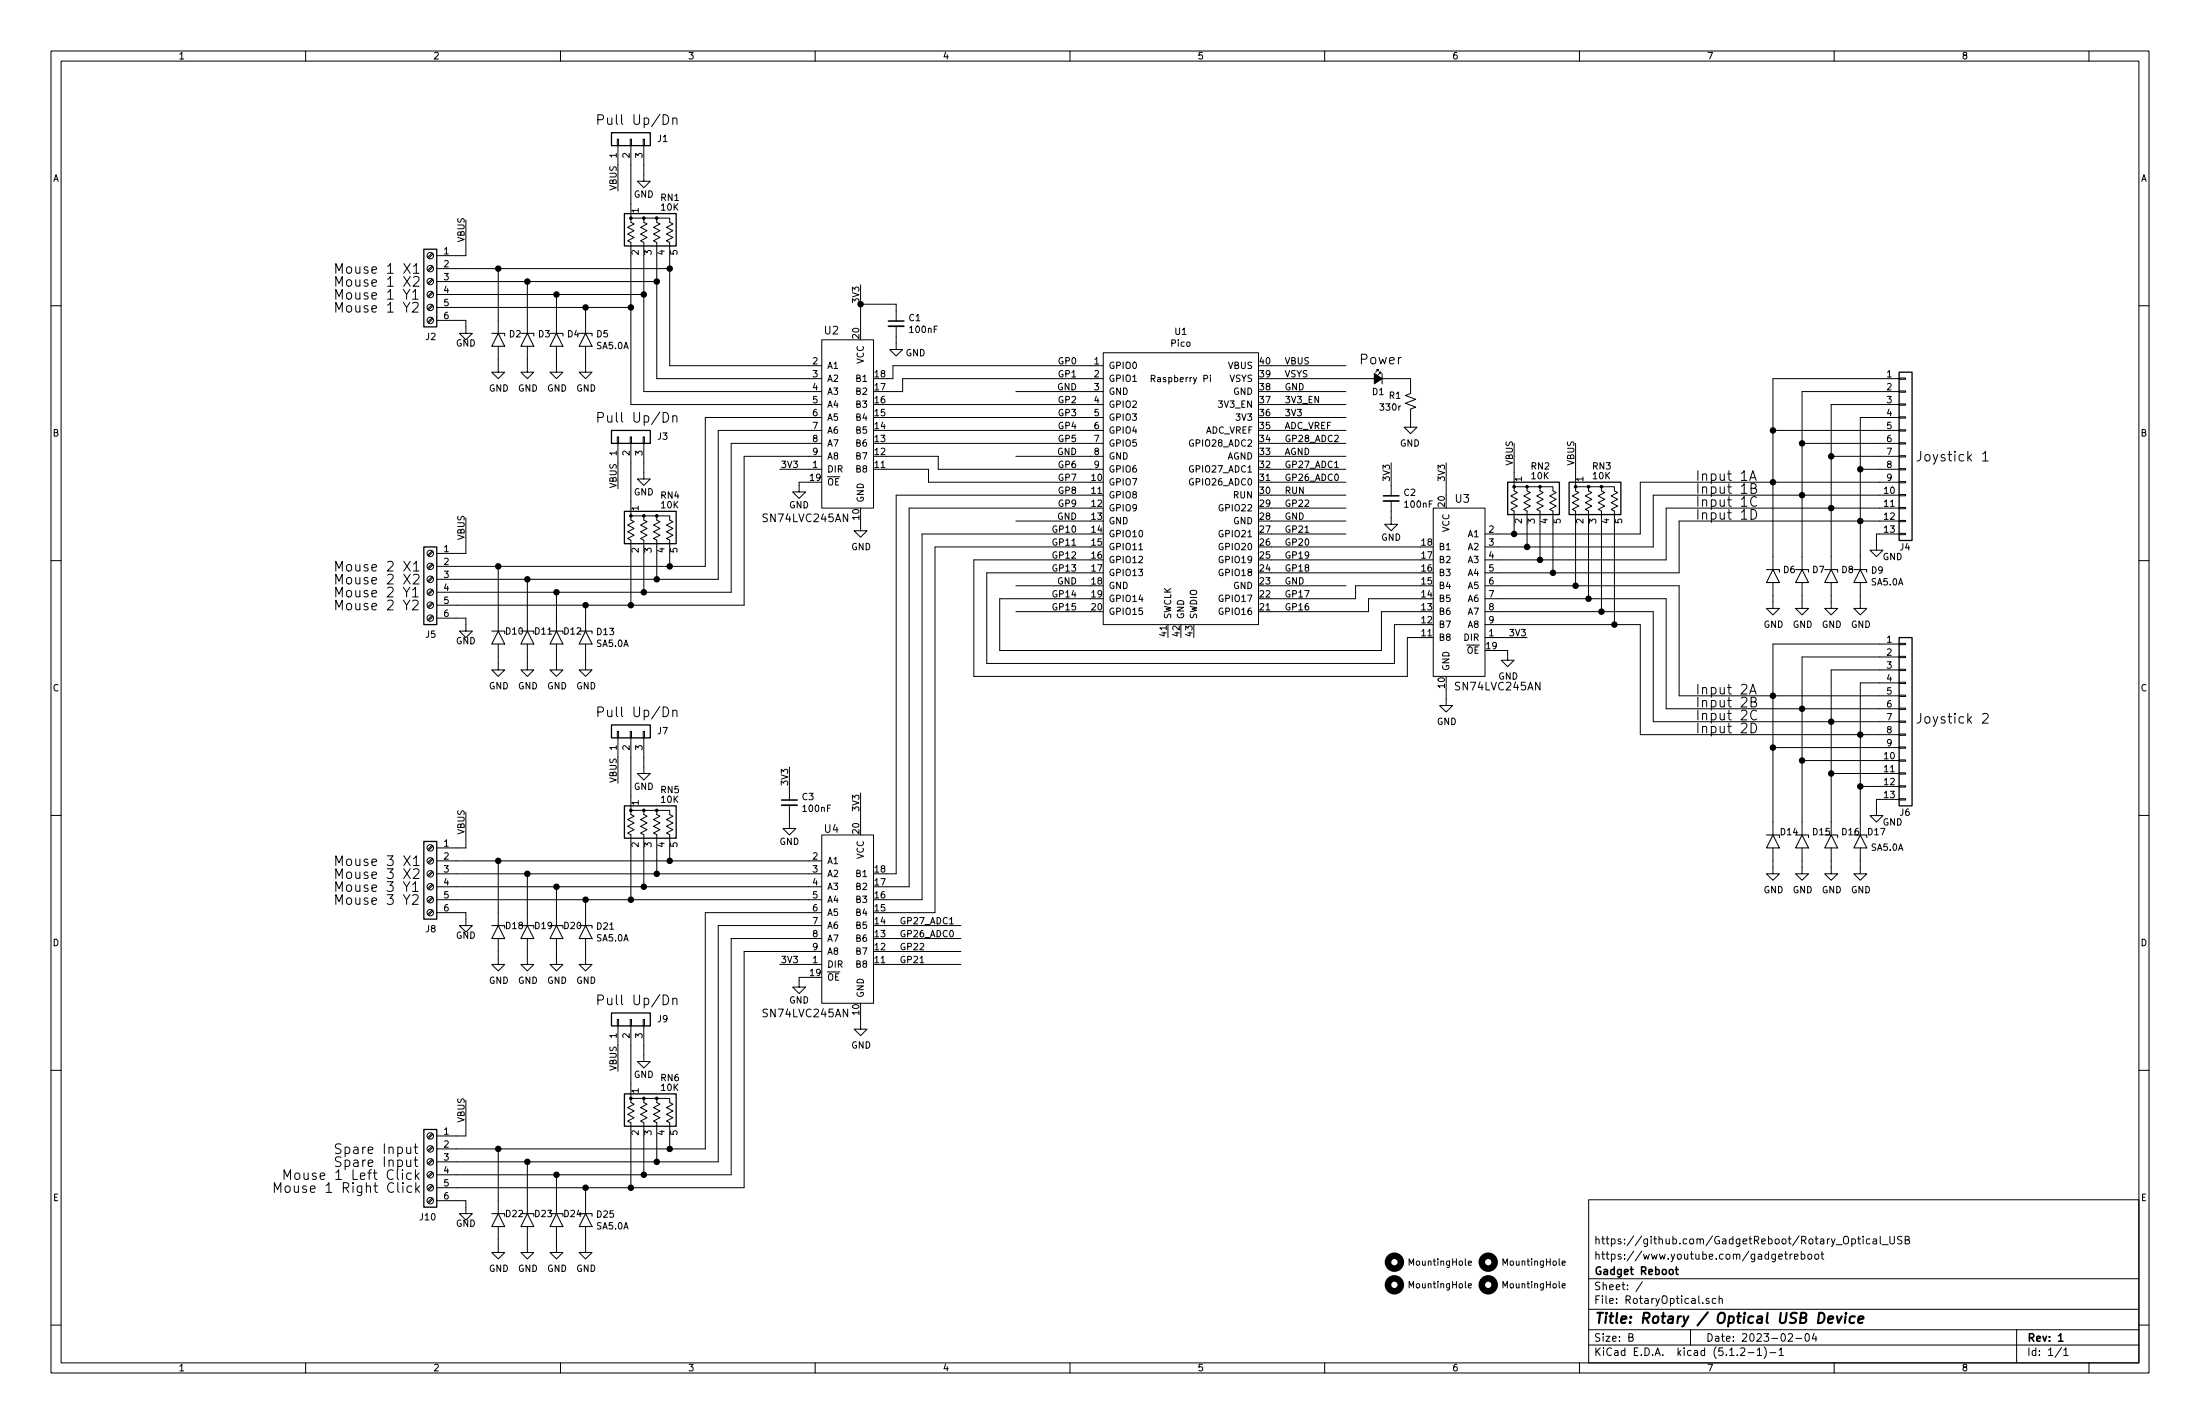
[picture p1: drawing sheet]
<svg xmlns="http://www.w3.org/2000/svg" width="432mm" height="279mm" viewBox="0 0 432 279" stroke-linecap="round" stroke-linejoin="round" font-family="sans-serif">
<g fill="none" stroke="#000" stroke-width=".2">
<path d="M10 10h411.8v259.4h-411.8zM12 12h407.8v255.4h-407.8zM60 10v2M110 10v2M160 10v2M210 10v2M260 10v2M310 10v2M360 10v2M410 10v2M121.2 27.3h.2v1.3h-.2zM121.3 28.6v8.9"/>
<path d="M123.7 27.3h.3v1.3h-.3zM123.8 28.6v13.9M126.2 27.3h.3v1.3h-.3zM126.4 28.6v7h1.2l-1.2 1.2-1.3-1.2h1.3M130.1 22.5a.96 .96 0 0 1 1.2 1 .96 .96 0 0 1-1.2 .9zM132.1 23.3a.47 .47 0 0 1 .8 .1v1M132.1 23.1v1.3M10 60h2M79.2 56.8l.6 1 .6-1M79.2 59.3l.6 1 .6-1M79.2 54.3l1.3 1.9M79.2 51.7l1.3 1.9"/>
<path d="M80.5 54.3l-1.3 1.9M80.5 51.7l-1.3 1.9M81 57.3l.5-.5v1.9M81 59.5l.3-.2h.4l.3 .2 .1 .4-.1 .2-1.1 1.1h1.2M81 58.7h1.1M81.2 54.4l.2-.1h.5l.3 .1v.4v.3l-1.1 1.1h1.1M81.2 52.2l.5-.5v1.9M81.2 53.6h1M84.8 59.8l-.9 .9M84.8 57.3l-.9 .8M84.8 54.7l-.9 .9M84.8 52.2l-.9 .8"/>
<path d="M84.8 49.7l-.9 .8M85 60l-.9 .8M85 57.5l-.9 .8M85 54.9l-.9 .9M85 52.4l-.9 .8M85 49.8l-.9 .9M85.7 52.7h45.7M85.7 55.2h43.2M85.7 57.8h40.7M91.4 43.2v7h-5.7M97.8 52.7v12.7M103.5 55.2v10.2"/>
<path d="M109.2 57.8v7.6M123.8 48.9v-1.3l-.6-.4 1.3-.6-1.3-.7 1.3-.6-1.3-.7 1.3-.7-.7-.3v-.8h2.6v.8l.6 .3-1.3 .7 1.3 .7-1.3 .6 1.3 .7-1.3 .6 .7 .4v1.3M123.8 50.2v29.2h37.5M126.4 50.2v26.6h34.9M126.4 42.8h2.5M128.9 48.9v-1.3l-.6-.4 1.2-.6-1.2-.7 1.2-.6-1.2-.7 1.2-.7-.6-.3v-.8h2.5v.8l.7 .3-1.3 .7 1.3 .7-1.3 .6 1.3 .7-1.3 .6 .6 .4v1.3M128.9 50.2v24.1h32.4M131.4 50.2v21.6h29.9M168.9 59.7h7v3.3M168.9 55.9v8.2M419.8 60h2M84.8 62.4l-.9 .8"/>
<path d="M85 62.5l-.9 .9M85.7 62.9h5.7v2.5h1.3l-1.3 1.3-1.2-1.3h1.2M85.7 60.3h38.1M96.5 65.4h2.6v.5M97.8 65.4l1.3 2.5h-2.6zM97.8 67.9v5.1h1.3l-1.3 1.3-1.3-1.3h1.3M102.2 65.4h2.6v.5M103.5 65.4l1.3 2.5h-2.6zM103.5 67.9v5.1h1.3l-1.3 1.3-1.3-1.3h1.3M107.9 65.4h2.6v.5M109.2 65.4l1.3 2.5h-2.6zM109.2 67.9v5.1h1.3l-1.3 1.3-1.3-1.3h1.3"/>
<path d="M113.7 65.4h2.5v.5M114.9 65.4l1.3 2.5h-2.5zM114.9 67.9v5.1h1.3l-1.3 1.3-1.2-1.3h1.2M114.9 60.3v5.1M161.3 66.7h10.1v33h-10.1zM174 79.4h42.5M175.9 64v4.6h1.3l-1.3 1.3-1.3-1.3h1.3M199.4 76.8h17.1M216.5 69.2h30.5v53.4h-30.5zM216.5 71.8h-41.2v2.5h-1.3M216.5 74.3h-39.3v2.5h-3.2M237.6 73.6v.2"/>
<path d="M237.6 74.1v.8M249.6 74.3h27.3v2.9l-1.1 .4 2.1 .8-2.1 .7 2.1 .8-1 .4v3.5h-1.3l1.3 1.3 1.2-1.3h-1.2M249.6 71.8h14.6M249.6 76.8h14.6M249.6 79.4h14.6M270.5 72.8v-.3h-.2h.2l-.5 .5M271 73.3v-.3h-.2h.2l-.5 .5M271.3 73.3v2M372.7 79.2h1.3v.3h-1.3zM372.7 76.7h1.3v.3h-1.3zM372.7 74.2h1.3v.2h-1.3zM372.7 74.3h-24.7v37.5"/>
<path d="M372.7 76.8h-19v35M372.7 79.4h-13.3v32.4M121.2 85.7h.2v1.3h-.2zM121.3 87v8.9M123.7 85.7h.3v1.3h-.3zM123.8 87v14M126.2 85.7h.3v1.3h-.3zM126.4 87v7h1.2l-1.2 1.3-1.3-1.3h1.3M130.1 80.9a.96 .96 0 0 1 1.2 1 .96 .96 0 0 1-1.2 .9zM132.1 81.7a.47 .47 0 0 1 .8 .1v1M132.1 81.6v1.2M153 92.1h8.3"/>
<path d="M158.7 94.6h-1.9v1.9h1.3l-1.3 1.3-1.2-1.3h1.2M161.3 81.9h-22.9v29.2h-52.7M161.3 84.5h-20.3v29.2h-55.3M161.3 87h-17.8v29.2h-57.8M161.3 89.5h-15.3v29.2h-60.3M174 81.9h42.5M174 84.5h42.5M174 87h42.5M174 89.5h10.1v2.6h32.4M174 92.1h8.2v2.5h31.8M199.4 89.5h17.1M214 97.2h-38.1v74.3h-1.9"/>
<path d="M214 99.7h-35.6v74.3h-4.4M249.6 81.9h14.6M249.6 84.5h14.6M249.6 87h14.6M249.6 89.5h14.6M249.6 92.1h14.6M249.6 94.6h14.6M249.6 97.2h14.6M249.6 99.7h14.6M262 91.7h.7M273 98.3v4.6h1.3l-1.3 1.2-1.2-1.2h1.2M273 90.8v6.5"/>
<path d="M281.3 99.7h10.2v33h-10.2zM283.8 90.8v6.4M297.2 87v8.3M299.7 95.5h2.6M309.2 87v8.3M311.8 95.5h2.5M343.4 94.3l.6-1.9 .7 1.9M343.6 93.7h.9M343.7 95.8h.6l.3-.2v-.5l-.3-.2h-.6v1.9l.9-.1a.49 .49 0 0 0 .2-.5 .49 .49 0 0 0-.5-.4M343.7 100a.96 .96 0 0 1 1.1 .9 .96 .96 0 0 1-1.1 1zM344.8 97.6a.77 .77 0 0 0-1 0 .77 .77 0 0 0-.2 .9 .71 .71 0 0 0 .4 .7 .71 .71 0 0 0 .8 0M348 84.5h24.7"/>
<path d="M353.7 87h19M359.4 89.5h13.3M365.1 92.1h7.6M372.7 99.6h1.3v.2h-1.3zM372.7 97h1.3v.3h-1.3zM372.7 94.5h1.3v.2h-1.3zM372.7 91.9h1.3v.3h-1.3zM372.7 89.4h1.3v.3h-1.3zM372.7 86.9h1.3v.2h-1.3zM372.7 84.3h1.3v.3h-1.3zM372.7 81.8h1.3v.2h-1.3zM372.7 81.9h-7.6v29.9"/>
<path d="M372.7 94.6h-50.8v10.2h-30.4M372.7 97.2h-48.2v10.1h-33M372.7 99.7h-45.7v10.2h-35.5M389.1 89.1l.6-.6v1.9M389.1 90.4h1.1M10 110h2M79.2 115.2l.6 1 .6-1M79.2 117.8l.6 .9 .6-.9M79.2 112.7l1.3 1.9M79.2 110.1l1.3 1.9M80.5 112.7l-1.3 1.9M80.5 110.1l-1.3 1.9"/>
<path d="M81 115.7l.5-.5v1.9M81 117.9l.3-.1h.4l.3 .1 .1 .4-.1 .3-1.1 1.1h1.2M81 117.1h1.1M81.2 112.9l.2-.2h.5l.3 .2v.3v.3l-1.1 1.1h1.1M81.2 110.7l.5-.6v1.9M81.2 112h1M84.8 118.2l-.9 .9M84.8 115.7l-.9 .8M84.8 113.2l-.9 .8M84.8 110.6l-.9 .9M84.8 108.1l-.9 .8M85 118.4l-.9 .9"/>
<path d="M85 115.9l-.9 .8M85 113.3l-.9 .9M85 110.8l-.9 .8M85 108.3l-.9 .8M91.4 101.6v7h-5.7M97.8 111.1v12.7M103.5 113.7v10.1M109.2 116.2v7.6M114.9 118.7v5.1M123.8 107.3v-1.3l-.6-.3 1.3-.7-1.3-.7 1.3-.6-1.3-.7 1.3-.6-.7-.4v-.8h2.6v.8l.6 .4-1.3 .6 1.3 .7-1.3 .6 1.3 .7-1.3 .7 .7 .3v1.3M123.8 108.6v10.1M126.4 108.6v7.6"/>
<path d="M126.4 101.2h2.5M128.9 107.3v-1.3l-.6-.3 1.2-.7-1.2-.7 1.2-.6-1.2-.7 1.2-.6-.6-.4v-.8h2.5v.8l.7 .4-1.3 .6 1.3 .7-1.3 .6 1.3 .7-1.3 .7 .6 .3v1.3M128.9 108.6v5.1M131.4 108.6v2.5M168.9 102.2v1.9h1.3l-1.3 1.3-1.3-1.3h1.3M199.4 102.2h14.6M199.4 114.9h14.6M214 104.8h-33v71.7h-7M214 117.5h-17.8v10.1h74.9v-7.6h7.7M214 109.9h-22.9v22.8h85.1v-7.6h2.6M214 107.3h-30.5v71.8h-9.5M214 112.4h-20.3v17.8h80v-7.6h5.1"/>
<path d="M223.5 107.9h.8M249.6 102.2h14.6M249.6 104.8h14.6M249.6 114.9h14.6M249.6 107.3h29.2M249.6 109.9h29.2M249.6 112.4h29.2M278.8 114.9h-12.7v2.6h-16.5M278.8 117.5h-10.2v2.5h-19M291.5 114.9h38.1v21.6h43.1M291.5 117.5h35.5v21.6h45.7M297.2 101.6v-1.3l-.7-.4 1.3-.6-1.3-.7 1.3-.6-1.3-.7 1.3-.7-.6-.3v-.8h2.5v.8l.7 .3-1.3 .7 1.3 .7-1.3 .6 1.3 .7-1.3 .6 .6 .4v1.3"/>
<path d="M297.2 102.9v1.9M299.7 102.9v4.4M302.3 101.6v-1.3l-.7-.4 1.3-.6-1.3-.7 1.3-.6-1.3-.7 1.3-.7-.6-.3v-.8h2.5v.8l.6 .3-1.2 .7 1.2 .7-1.2 .6 1.2 .7-1.2 .6 .6 .4v1.3M302.3 102.9v7M304.8 102.9v9.5M309.2 101.6v-1.3l-.6-.4 1.3-.6-1.3-.7 1.3-.6-1.3-.7 1.3-.7-.7-.3v-.8h2.6v.8l.6 .3-1.3 .7 1.3 .7-1.3 .6 1.3 .7-1.3 .6 .7 .4v1.3M309.2 102.9v12M311.8 102.9v14.6M314.3 101.6v-1.3l-.6-.4 1.3-.6-1.3-.7 1.3-.6-1.3-.7 1.3-.7-.7-.3v-.8h2.6v.8l.6 .3-1.3 .7 1.3 .7-1.3 .6 1.3 .7-1.3 .6 .7 .4v1.3M314.3 102.9v17.1M316.9 102.9v19.7M346.7 111.8h2.5v.5"/>
<path d="M348 111.8l1.2 2.5h-2.5zM348 114.3v5.1h1.2l-1.2 1.3-1.3-1.3h1.3M352.4 111.8h2.6v.5M353.7 111.8l1.3 2.5h-2.6zM353.7 114.3v5.1h1.3l-1.3 1.3-1.3-1.3h1.3M358.1 111.8h2.6v.5M359.4 111.8l1.3 2.5h-2.6zM359.4 114.3v5.1h1.3l-1.3 1.3-1.3-1.3h1.3M363.9 111.8h2.5v.5M365.1 111.8l1.3 2.5h-2.5zM365.1 114.3v5.1h1.3l-1.3 1.3-1.2-1.3h1.2M372.7 104.6h1.3v.3h-1.3z"/>
<path d="M372.7 102.1h1.3v.3h-1.3zM372.7 104.8h-4.4v3.2h1.3l-1.3 1.2-1.3-1.2h1.3M372.7 102.2h-43.1v10.2h-38.1M419.8 110h2M84.8 120.8l-.9 .8M85 121l-.9 .8M85.7 121.3h5.7v2.5h1.3l-1.3 1.3-1.2-1.3h1.2M96.5 123.8h2.6v.5M97.8 123.8l1.3 2.6h-2.6zM97.8 126.4v5h1.3l-1.3 1.3-1.3-1.3h1.3M102.2 123.8h2.6v.5M103.5 123.8l1.3 2.6h-2.6z"/>
<path d="M103.5 126.4v5h1.3l-1.3 1.3-1.3-1.3h1.3M107.9 123.8h2.6v.5M109.2 123.8l1.3 2.6h-2.6zM109.2 126.4v5h1.3l-1.3 1.3-1.3-1.3h1.3M113.7 123.8h2.5v.5M114.9 123.8l1.3 2.6h-2.5zM114.9 126.4v5h1.3l-1.3 1.3-1.2-1.3h1.2M130.1 138.7a.96 .96 0 0 1 1.2 1 .96 .96 0 0 1-1.2 .9zM132.1 139.5a.47 .47 0 0 1 .8 .1v1M132.1 139.3v1.3M199.4 120h14.6M283.8 135.3v3.1h1.3l-1.3 1.3-1.2-1.3h1.2"/>
<path d="M291.5 120h33v21.6h48.2M291.5 125.1h8.2M291.5 122.6h30.4v21.5h50.8M294 127.6h1.9v1.9h1.3l-1.3 1.3-1.3-1.3h1.3M343.4 136.2l.6-1.9 .7 1.9M343.6 135.6h.9M343.7 137.7h.6l.3-.2v-.5l-.3-.2h-.6v1.9l.9-.1a.49 .49 0 0 0 .2-.5 .49 .49 0 0 0-.5-.4M344.8 139.5a.77 .77 0 0 0-1 0 .77 .77 0 0 0-.2 .9 .71 .71 0 0 0 .4 .8 .71 .71 0 0 0 .8-.1M372.7 138.9h1.3v.3h-1.3zM372.7 136.4h1.3v.3h-1.3zM372.7 133.9h1.3v.2h-1.3zM372.7 131.3h1.3v.3h-1.3z"/>
<path d="M372.7 128.8h1.3v.2h-1.3zM372.7 126.2h1.3v.3h-1.3zM372.7 126.4h-24.7v37.4M372.7 128.9h-19v34.9M372.7 131.4h-13.3v32.4M372.7 134h-7.6v29.8M10 160h2M91.4 159.4v7h-5.7M121.2 143.5h.2v1.3h-.2zM121.3 144.8v8.9M123.7 143.5h.3v1.3h-.3zM123.8 144.8v14"/>
<path d="M126.2 143.5h.3v1.3h-.3zM126.4 144.8v7h1.2l-1.2 1.2-1.3-1.2h1.3M126.4 159h2.5M154.9 158v4.6h1.3l-1.3 1.2-1.2-1.2h1.2M154.9 150.5v6.5M168.9 155.6v5.7M343.7 141.9a.96 .96 0 0 1 1.1 .9 .96 .96 0 0 1-1.1 1zM348 146.7h24.7M353.7 149.2h19M359.4 151.8h13.3M365.1 154.3h7.6M372.7 156.7h1.3v.3h-1.3z"/>
<path d="M372.7 154.2h1.3v.2h-1.3zM372.7 151.6h1.3v.3h-1.3zM372.7 149.1h1.3v.3h-1.3zM372.7 146.6h1.3v.2h-1.3zM372.7 144h1.3v.3h-1.3zM372.7 141.5h1.3v.2h-1.3zM372.7 156.8h-4.4v3.2h1.3l-1.3 1.3-1.3-1.3h1.3M389.1 140.2l.3-.2h.5l.2 .2 .1 .3-.1 .3-1 1.1h1.1M419.8 160h2M79.2 173l.6 1 .6-1M79.2 175.5l.6 1 .6-1M79.2 170.5l1.3 1.9"/>
<path d="M79.2 167.9l1.3 1.9M80.5 170.5l-1.3 1.9M80.5 167.9l-1.3 1.9M81 173.5l.5-.5v1.9M81 175.7l.3-.2h.4l.3 .2 .1 .4-.1 .3-1.1 1h1.2M81 174.9h1.1M81.2 170.6l.2-.1h.5l.3 .1v.4v.3l-1.1 1.1h1.1M81.2 168.5l.5-.6v1.9M81.2 169.8h1M84.8 178.6l-.9 .8M84.8 176l-.9 .9M84.8 173.5l-.9 .8"/>
<path d="M84.8 170.9l-.9 .9M84.8 168.4l-.9 .8M84.8 165.9l-.9 .8M85 178.7l-.9 .9M85 176.2l-.9 .8M85 173.7l-.9 .8M85 171.1l-.9 .9M85 168.6l-.9 .8M85 166l-.9 .9M85.7 179.1h5.7v2.5h1.3l-1.3 1.3-1.2-1.3h1.2M85.7 168.9h75.6M85.7 171.5h75.6"/>
<path d="M85.7 174h75.6M85.7 176.5h75.6M97.8 168.9v12.7M103.5 171.5v10.1M109.2 174v7.6M114.9 176.5v5.1M123.8 165.1v-1.3l-.6-.4 1.3-.6-1.3-.7 1.3-.6-1.3-.7 1.3-.7-.7-.3v-.8h2.6v.8l.6 .3-1.3 .7 1.3 .7-1.3 .6 1.3 .7-1.3 .6 .7 .4v1.3M123.8 166.4v10.1M126.4 166.4v7.6M128.9 165.1v-1.3l-.6-.4 1.2-.6-1.2-.7 1.2-.6-1.2-.7 1.2-.7-.6-.3v-.8h2.5v.8l.7 .3-1.3 .7 1.3 .7-1.3 .6 1.3 .7-1.3 .6 .6 .4v1.3M128.9 166.4v5.1M131.4 166.4v2.5"/>
<path d="M161.3 163.8h10.1v33.1h-10.1zM161.3 179.1h-22.9v46.3h-52.7M346.7 163.8h2.5v.5M348 163.8l1.2 2.6h-2.5zM348 166.4v5.1h1.2l-1.2 1.2-1.3-1.2h1.3M352.4 163.8h2.6v.5M353.7 163.8l1.3 2.6h-2.6zM353.7 166.4v5.1h1.3l-1.3 1.2-1.3-1.2h1.3M358.1 163.8h2.6v.5M359.4 163.8l1.3 2.6h-2.6zM359.4 166.4v5.1h1.3l-1.3 1.2-1.3-1.2h1.3M363.9 163.8h2.5v.5"/>
<path d="M365.1 163.8l1.3 2.6h-2.5zM365.1 166.4v5.1h1.3l-1.3 1.2-1.2-1.2h1.2M96.5 181.6h2.6v.5M97.8 181.6l1.3 2.6h-2.6zM97.8 184.2v5h1.3l-1.3 1.3-1.3-1.3h1.3M102.2 181.6h2.6v.5M103.5 181.6l1.3 2.6h-2.6zM103.5 184.2v5h1.3l-1.3 1.3-1.3-1.3h1.3M107.9 181.6h2.6v.5M109.2 181.6l1.3 2.6h-2.6zM109.2 184.2v5h1.3l-1.3 1.3-1.3-1.3h1.3M113.7 181.6h2.5v.5"/>
<path d="M114.9 181.6l1.3 2.6h-2.5zM114.9 184.2v5h1.3l-1.3 1.3-1.2-1.3h1.2M130.1 195.2a.96 .96 0 0 1 1.2 1 .96 .96 0 0 1-1.2 .9zM132.1 196a.47 .47 0 0 1 .8 .1v1M132.1 195.9v1.2M153 189.2h8.3M158.7 191.8h-1.9v1.9h1.3l-1.3 1.2-1.2-1.2h1.2M161.3 181.6h-20.3v46.4h-55.3M161.3 184.2h-17.8v46.3h-57.8M161.3 186.7h-15.3v46.3h-60.3M168.9 199.4v2.5h1.3l-1.3 1.3-1.3-1.3h1.3M174 189.2h14.6"/>
<path d="M174 181.6h14.6M174 184.2h14.6M174 186.7h14.6M186.4 181.3h.7M10 210h2M91.4 215.9v7h-5.7M121.2 200h.2v1.3h-.2zM121.3 201.3v8.9M123.7 200h.3v1.3h-.3zM123.8 201.3v14M126.2 200h.3v1.3h-.3zM126.4 201.3v7h1.2l-1.2 1.3-1.3-1.3h1.3"/>
<path d="M126.4 215.5h2.5M419.8 210h2M78 229.5v1.6l.3 .3M78.1 232.1v1.6l.3 .3M79 230.1v1.3M79.1 232.1v.1h.1l-.1-.1v.1M79.1 232.7v1.3M79.8 227.6v1a.46 .46 0 0 0 .4 .3 .46 .46 0 0 0 .4-.2M79.8 225.1v1a.46 .46 0 0 0 .4 .3 .46 .46 0 0 0 .4-.2M80.6 225.1v1.2M80.6 227.6v1.3M80.7 230.3a.62 .62 0 0 0-.8 0v.9a.62 .62 0 0 0 .8 .1"/>
<path d="M80.8 232.8l-.2-.1a.63 .63 0 0 0-.7 .3v.6a.61 .61 0 0 0 .9 .3M81.3 227.6h.7M81.3 225.1h.7M81.5 227v1.6l.1 .2 .4 .1M81.5 224.4v1.7l.1 .1 .4 .1M81.5 229.5v1.9M81.6 232.1v1.9M81.7 230.7l.5 .7M81.8 233.2l.5 .8M82.2 230.1l-.7 .8M82.3 232.7l-.7 .7M84.8 235.1l-.9 .8"/>
<path d="M84.8 232.5l-.9 .9M84.8 230l-.9 .8M84.8 227.5l-.9 .8M84.8 224.9l-.9 .9M84.8 222.4l-.9 .8M85 235.3l-.9 .8M85 232.7l-.9 .9M85 230.2l-.9 .8M85 227.6l-.9 .9M85 225.1l-.9 .8M85 222.6l-.9 .8M85.7 235.6h5.7v2.5h1.3l-1.3 1.3-1.2-1.3h1.2"/>
<path d="M96.5 238.1h2.6v.5M97.8 238.1l1.3 2.6h-2.6zM97.8 225.4v12.7M102.2 238.1h2.6v.5M103.5 238.1l1.3 2.6h-2.6zM103.5 228v10.1M107.9 238.1h2.6v.5M109.2 238.1l1.3 2.6h-2.6zM109.2 230.5v7.6M113.7 238.1h2.5v.5M114.9 238.1l1.3 2.6h-2.5zM114.9 233v5.1"/>
<path d="M123.8 221.6v-1.3l-.6-.3 1.3-.7-1.3-.7 1.3-.6-1.3-.7 1.3-.6-.7-.4v-.8h2.6v.8l.6 .4-1.3 .6 1.3 .7-1.3 .6 1.3 .7-1.3 .7 .7 .3v1.3M123.8 222.9v10.1M126.4 222.9v7.6M128.9 221.6v-1.3l-.6-.3 1.2-.7-1.2-.7 1.2-.6-1.2-.7 1.2-.6-.6-.4v-.8h2.5v.8l.7 .4-1.3 .6 1.3 .7-1.3 .6 1.3 .7-1.3 .7 .6 .3v1.3M128.9 222.9v5.1M131.4 222.9v2.5M311.8 235.4h108v32h-108zM10 260h2M97.8 240.7v5h1.3l-1.3 1.3-1.3-1.3h1.3M103.5 240.7v5h1.3l-1.3 1.3-1.3-1.3h1.3M109.2 240.7v5h1.3l-1.3 1.3-1.3-1.3h1.3M114.9 240.7v5h1.3l-1.3 1.3-1.2-1.3h1.2"/>
<path d="M288.2 247.8l.6-.1-.1-.2-.3-.1-.2 .2 .1 .6h.4M288.2 252.3l.6-.1-.1-.3h-.3l-.2 .1 .1 .7h.4M306.6 247.8l.6-.1v-.2l-.4-.1-.2 .2 .1 .6h.5M306.6 252.3l.6-.1v-.3h-.4l-.2 .1 .1 .7h.5M311.8 256.9h108M311.8 250.9h108M322.4 251.5l-1.3 1.9M335.4 254.8h-.3l-.3 .2 .1 .2 .5 .1v.4h-.6M336.8 254.8h-.5l-.2 .2v.6l.2 .2 .5-.1M337.4 254.9l.2-.1h.4v1M337.4 254.3v1.5M349.1 246.6l.7-.2v-.2l-.5-.1-.2 .2 .1 .7h.6"/>
<path d="M350.3 246.1h.5M350.5 245.6v1.3l.3 .2M351.3 246.1v1M351.8 246.1l-.3 .1-.2 .2M352.2 246.6l.7-.2-.1-.2-.4-.1-.2 .2v.7h.6M353.5 246.2l.5-.1 .3 .3-.1 .5-.2 .2-.5-.1M353.5 245.6v1.5M354.9 246.2l.2-.1 .4 .1v.7l-.2 .2-.4-.2zM356.3 246.2l.2-.1 .4 .1v.7l-.2 .2-.4-.2zM357.4 246.1h.6M357.6 245.6v1.3l.4 .2M363.4 243.2l.5-.1 .3 .3-.1 .5-.2 .2-.5-.1"/>
<path d="M364.6 243.1h.6M364.8 242.6v1.3l.4 .2M365.7 242.6v.1M365.7 243.1v1M367 243.2l-.4-.1-.3 .3 .1 .6h.6M367.7 243.2h.5l.1 .9M368.3 243.4l-.5 .1-.2 .2 .2 .4 .5-.1M369 242.6v1.3l.2 .2M369.4 244.2h1.2M370.9 242.6v1.2l.3 .3h.3l.3-.3v-1.2M373.3 242.6h-.6l-.3 .2 .1 .4 .7 .2 .1 .2-.1 .3-.2 .2-.6-.1M373.9 243.3l.8-.1v-.5l-.3-.1h-.5v1.5h.6l.2-.2 .1-.3-.4-.3"/>
<path d="M419.8 260h2M60 267.4v2M110 267.4v2M160 267.4v2M210 267.4v2M260 267.4v2M310 267.4v2M311.8 263.9h108M311.8 260.9h108M319.7 262.4l.7-.1 .1-.2-.1-.4h-.7v1.5h.6l.2-.2 .1-.3-.4-.3M331.8 260.9v3M341.6 264.6l.6-.1 .2 .1 .1 .3-.9 1.1h.9"/>
<path d="M343.1 265.4h1.2M344.9 264.9l.4-.4v1.5M344.9 266h.9M346.3 264.3a1.71 1.71 0 0 1 0 2.2M347.4 265.4h1.1M349.2 264.9l.4-.4v1.5M349.2 266h.8M351 261.8l.6-.1 .2 .4-.9 1.1h.9M352.5 262.6h1.1M354.4 261.8l.4-.1a.94 .94 0 0 1 0 1.5 .82 .82 0 0 1-.4-1.4zM356.1 261.6l-.4 1.1h.9M356.4 262.2v1"/>
<path d="M360 267.4v2M395.8 260.9v6.5M404.6 264.4l-1.2 1.9M405.1 264.9l.4-.4v1.5M405.1 266h.8M410 267.4v2"/>
<circle cx="84.5" cy="52.7" r=".63"/>
<circle cx="84.5" cy="50.2" r=".63"/>
<circle cx="84.5" cy="55.2" r=".63"/>
<circle cx="84.5" cy="57.8" r=".63"/>
<circle cx="84.5" cy="60.3" r=".63"/>
<circle cx="84.5" cy="62.9" r=".63"/>
<circle cx="84.5" cy="116.2" r=".63"/>
<circle cx="84.5" cy="108.6" r=".63"/>
<circle cx="84.5" cy="118.7" r=".63"/>
<circle cx="84.5" cy="113.7" r=".63"/>
<circle cx="84.5" cy="111.1" r=".63"/>
<circle cx="84.5" cy="121.3" r=".63"/>
<circle cx="84.5" cy="166.4" r=".63"/>
<circle cx="84.5" cy="168.9" r=".63"/>
<circle cx="84.5" cy="176.5" r=".63"/>
<circle cx="84.5" cy="174" r=".63"/>
<circle cx="84.5" cy="179.1" r=".63"/>
<circle cx="84.5" cy="171.4" r=".63"/>
<circle cx="84.5" cy="222.9" r=".63"/>
<circle cx="84.5" cy="233" r=".63"/>
<circle cx="84.5" cy="225.4" r=".63"/>
<circle cx="84.5" cy="230.5" r=".63"/>
<circle cx="84.5" cy="235.6" r=".63"/>
<circle cx="84.5" cy="228" r=".63"/>
</g>
<path d="M174.4 63h3M271.5 97.3h3.1M153.4 157h3.1M328.8 249.1h.6M329 248.6v1.3l.4 .2M404 262.1l.5-.4v1.5M404 263.2h.9" fill="none" stroke="#000" stroke-width=".3"/>
<path d="M358.8 258.9l1-.2v-.4h-.8l-.2 1 .2 .3 .6-.1M360.5 258.3l.3 1.3 .7-1.3M362.3 258.3l-.2 1.3M362.3 257.6v.2M364.1 258.3h-.6l-.3 .1-.2 .8 .3 .4 .6-.1M364.7 258.9l1-.2v-.4h-.8l-.2 1 .2 .3 .6-.1" fill="none" stroke="#000" stroke-width=".41"/>
<g fill="none" stroke="#000" stroke-width="1.3">
<circle cx="273.7" cy="252.1" r="1.27"/>
<circle cx="273.7" cy="247.6" r="1.27"/>
<circle cx="292.1" cy="247.6" r="1.27"/>
<circle cx="292.1" cy="252.1" r="1.27"/>
</g>
<g fill="#000" stroke="#000" stroke-width=".2">
<path d="M269.7 73.3l1.6 1-1.6 1z"/>
<circle cx="123.8" cy="42.8" r=".25"/>
<circle cx="126.4" cy="42.8" r=".25"/>
<circle cx="128.9" cy="42.8" r=".25"/>
<circle cx="297.2" cy="95.5" r=".25"/>
<circle cx="299.7" cy="95.5" r=".25"/>
<circle cx="302.3" cy="95.5" r=".25"/>
<circle cx="309.2" cy="95.5" r=".25"/>
<circle cx="311.8" cy="95.5" r=".25"/>
<circle cx="314.3" cy="95.5" r=".25"/>
<circle cx="123.8" cy="101.2" r=".25"/>
<circle cx="126.4" cy="101.2" r=".25"/>
<circle cx="128.9" cy="101.2" r=".25"/>
<circle cx="123.8" cy="159" r=".25"/>
<circle cx="126.4" cy="159" r=".25"/>
<circle cx="128.9" cy="159" r=".25"/>
<circle cx="123.8" cy="215.5" r=".25"/>
<circle cx="126.4" cy="215.5" r=".25"/>
<circle cx="128.9" cy="215.5" r=".25"/>
</g>
<g fill="none" stroke="#000" stroke-width=".25">
<path d="M120 26h7.6v2.6h-7.6zM83.2 48.9h2.5v15.2h-2.5zM122.6 41.9h10.1v6.4h-10.1zM372.7 73h2.6v33h-2.6zM120 84.5h7.6v2.5h-7.6zM295.9 94.6h10.2v6.4h-10.2zM308 94.6h10.1v6.4h-10.1zM83.2 107.3h2.5v15.3h-2.5zM122.6 100.3h10.1v6.4h-10.1zM372.7 125.1h2.6v33h-2.6zM120 142.2h7.6v2.6h-7.6zM122.6 158.1h10.1v6.4h-10.1z"/>
<path d="M83.2 165.1h2.5v15.2h-2.5zM120 198.8h7.6v2.5h-7.6zM122.6 214.6h10.1v6.4h-10.1zM83.2 221.6h2.5v15.3h-2.5z"/>
</g>
<g fill="#000" stroke="#000" stroke-width=".25">
<circle cx="97.8" cy="52.7" r=".51"/>
<circle cx="103.5" cy="55.2" r=".51"/>
<circle cx="109.2" cy="57.8" r=".51"/>
<circle cx="126.4" cy="57.8" r=".51"/>
<circle cx="128.9" cy="55.2" r=".51"/>
<circle cx="131.4" cy="52.7" r=".51"/>
<circle cx="168.9" cy="59.7" r=".51"/>
<circle cx="114.9" cy="60.3" r=".51"/>
<circle cx="123.8" cy="60.3" r=".51"/>
<circle cx="348" cy="94.6" r=".51"/>
<circle cx="348" cy="84.5" r=".51"/>
<circle cx="353.7" cy="87" r=".51"/>
<circle cx="353.7" cy="97.2" r=".51"/>
<circle cx="359.4" cy="99.7" r=".51"/>
<circle cx="359.4" cy="89.5" r=".51"/>
<circle cx="365.1" cy="92.1" r=".51"/>
<circle cx="97.8" cy="111.1" r=".51"/>
<circle cx="103.5" cy="113.7" r=".51"/>
<circle cx="109.2" cy="116.2" r=".51"/>
<circle cx="114.9" cy="118.7" r=".51"/>
<circle cx="123.8" cy="118.7" r=".51"/>
<circle cx="126.4" cy="116.2" r=".51"/>
<circle cx="128.9" cy="113.7" r=".51"/>
<circle cx="131.4" cy="111.1" r=".51"/>
<circle cx="297.2" cy="104.8" r=".51"/>
<circle cx="299.7" cy="107.3" r=".51"/>
<circle cx="302.3" cy="109.9" r=".51"/>
<circle cx="304.8" cy="112.4" r=".51"/>
<circle cx="309.2" cy="114.9" r=".51"/>
<circle cx="311.8" cy="117.5" r=".51"/>
<circle cx="365.1" cy="102.2" r=".51"/>
<circle cx="314.3" cy="120" r=".51"/>
<circle cx="316.9" cy="122.6" r=".51"/>
<circle cx="348" cy="136.5" r=".51"/>
<circle cx="353.7" cy="139.1" r=".51"/>
<circle cx="348" cy="146.7" r=".51"/>
<circle cx="353.7" cy="149.2" r=".51"/>
<circle cx="359.4" cy="141.6" r=".51"/>
<circle cx="359.4" cy="151.8" r=".51"/>
<circle cx="365.1" cy="144.1" r=".51"/>
<circle cx="365.1" cy="154.3" r=".51"/>
<circle cx="97.8" cy="168.9" r=".51"/>
<circle cx="103.5" cy="171.5" r=".51"/>
<circle cx="109.2" cy="174" r=".51"/>
<circle cx="114.9" cy="176.5" r=".51"/>
<circle cx="123.8" cy="176.5" r=".51"/>
<circle cx="126.4" cy="174" r=".51"/>
<circle cx="128.9" cy="171.5" r=".51"/>
<circle cx="131.4" cy="168.9" r=".51"/>
<circle cx="97.8" cy="225.4" r=".51"/>
<circle cx="103.5" cy="228" r=".51"/>
<circle cx="109.2" cy="230.5" r=".51"/>
<circle cx="114.9" cy="233" r=".51"/>
<circle cx="123.8" cy="233" r=".51"/>
<circle cx="126.4" cy="230.5" r=".51"/>
<circle cx="128.9" cy="228" r=".51"/>
<circle cx="131.4" cy="225.4" r=".51"/>
</g>
<path d="M174.4 64h3M271.5 98.3h3.1M153.4 158h3.1" fill="none" stroke="#000" stroke-width=".33"/>
<text font-size="2.8" x="312.8" y="259.7">Title: Rotary / Optical USB Device</text>
<g font-size="2.7">
<text x="116.8" y="24.5">Pull Up/Dn</text>
<text x="65.4" y="53.7">Mouse 1 X1</text>
<text x="65.4" y="58.8">Mouse 1 Y1</text>
<text x="65.4" y="56.3">Mouse 1 X2</text>
<text x="65.4" y="61.3">Mouse 1 Y2</text>
<text x="266.7" y="71.5">Power</text>
<text x="116.8" y="82.9">Pull Up/Dn</text>
<text x="332.7" y="94.4">Input 1A</text>
<text x="375.9" y="90.6">Joystick 1</text>
<text x="332.7" y="96.9">Input 1B</text>
<text x="332.7" y="99.4">Input 1C</text>
<text x="332.7" y="102">Input 1D</text>
<text x="65.4" y="112.1">Mouse 2 X1</text>
<text x="65.4" y="117.2">Mouse 2 Y1</text>
<text x="65.4" y="119.8">Mouse 2 Y2</text>
<text x="65.4" y="114.7">Mouse 2 X2</text>
<text x="332.7" y="136.3">Input 2A</text>
<text x="116.8" y="140.7">Pull Up/Dn</text>
<text x="332.7" y="138.8">Input 2B</text>
<text x="332.7" y="141.4">Input 2C</text>
<text x="332.7" y="143.9">Input 2D</text>
<text x="375.9" y="142">Joystick 2</text>
<text x="65.4" y="172.5">Mouse 3 X2</text>
<text x="65.4" y="169.9">Mouse 3 X1</text>
<text x="65.4" y="175">Mouse 3 Y1</text>
<text x="65.4" y="177.5">Mouse 3 Y2</text>
<text x="116.8" y="197.2">Pull Up/Dn</text>
<text x="65.4" y="226.4">Spare Input</text>
<text x="55.2" y="231.5">Mouse 1 Left Click</text>
<text x="65.4" y="229">Spare Input</text>
<text x="53.3" y="234.1">Mouse 1 Right Click</text>
</g>
<g font-size="2.1">
<text x="161.8" y="65.6">U2</text>
<text x="285.7" y="98.6">U3</text>
<text x="150" y="102.4">SN74LVC245AN</text>
<text x="285.9" y="135.5">SN74LVC245AN</text>
<text x="161.8" y="163.4">U4</text>
<text x="150" y="199.6">SN74LVC245AN</text>
<text x="312.8" y="244.1">https://github.com/GadgetReboot/Rotary_Optical_USB</text>
<text x="312.8" y="250.1">Gadget Reboot</text>
<text x="312.8" y="247.1">https://www.youtube.com/gadgetreboot</text>
<text x="312.8" y="255.8">File: RotaryOptical.sch</text>
<text x="312.8" y="253.1">Sheet: /</text>
<text x="312.8" y="263.2">Size: B</text>
<text x="334.8" y="263.2">Date: 2023-02-04</text>
<text x="397.8" y="263.2">Rev: 1</text>
<text x="312.8" y="266">KiCad E.D.A. kicad (5.1.2-1)-1</text>
<text x="397.8" y="266">Id: 1/1</text>
</g>
<g font-size="1.8">
<text x="35" y="11.6">1</text>
<text x="85" y="11.6">2</text>
<text x="135" y="11.6">3</text>
<text x="185" y="11.6">4</text>
<text x="235" y="11.6">5</text>
<text x="285" y="11.6">6</text>
<text x="335" y="11.6">7</text>
<text x="385" y="11.6">8</text>
<text x="129.1" y="27.9">J1</text>
<text x="10.4" y="35.6">A</text>
<text x="121" y="31" transform="rotate(-90 121 31)">1</text>
<text x="123.6" y="31" transform="rotate(-90 123.6 31)">2</text>
<text x="126.1" y="31" transform="rotate(-90 126.1 31)">3</text>
<text x="420.2" y="35.6">A</text>
<text x="121" y="37.5" transform="rotate(-90 121 37.5)">VBUS</text>
<text x="124.4" y="38.8">GND</text>
<text x="125.3" y="41.8" transform="rotate(-90 125.3 41.8)">1</text>
<text x="129.8" y="39.4">RN1</text>
<text x="129.8" y="41.3">10K</text>
<text x="91.2" y="47.6" transform="rotate(-90 91.2 47.6)">VBUS</text>
<text x="87.1" y="49.9">1</text>
<text x="87.1" y="52.5">2</text>
<text x="125.3" y="50" transform="rotate(-90 125.3 50)">2</text>
<text x="127.9" y="50" transform="rotate(-90 127.9 50)">3</text>
<text x="130.4" y="50" transform="rotate(-90 130.4 50)">4</text>
<text x="133" y="50" transform="rotate(-90 133 50)">5</text>
<text x="87.1" y="55">3</text>
<text x="87.1" y="57.5">4</text>
<text x="168.7" y="59.7" transform="rotate(-90 168.7 59.7)">3V3</text>
<text x="87.1" y="60.1">5</text>
<text x="87.1" y="62.6">6</text>
<text x="178.4" y="63">C1</text>
<text x="178.7" y="65.3">100nF</text>
<text x="230.7" y="65.7">U1</text>
<text x="83.6" y="66.7">J2</text>
<text x="89.5" y="68">GND</text>
<text x="100" y="66.2">D2</text>
<text x="105.7" y="66.2">D3</text>
<text x="111.4" y="66.2">D4</text>
<text x="117.1" y="68.5">SA5.0A</text>
<text x="117.1" y="66.2">D5</text>
<text x="159.5" y="71.5">2</text>
<text x="168.7" y="66.4" transform="rotate(-90 168.7 66.4)">20</text>
<text x="169.5" y="71.4" transform="rotate(-90 169.5 71.4)">VCC</text>
<text x="177.7" y="69.9">GND</text>
<text x="207.9" y="71.5">GP0</text>
<text x="214.8" y="71.5">1</text>
<text x="229.9" y="68">Pico</text>
<text x="247.3" y="71.5">40</text>
<text x="252.1" y="71.5">VBUS</text>
<text x="96" y="76.8">GND</text>
<text x="101.7" y="76.8">GND</text>
<text x="107.4" y="76.8">GND</text>
<text x="113.1" y="76.8">GND</text>
<text x="159.5" y="74">3</text>
<text x="159.5" y="76.6">4</text>
<text x="162.3" y="72.4">A1</text>
<text x="162.3" y="74.9">A2</text>
<text x="162.3" y="77.5">A3</text>
<text x="168.2" y="77.5">B2</text>
<text x="168.2" y="74.9">B1</text>
<text x="171.8" y="76.6">17</text>
<text x="171.8" y="74">18</text>
<text x="207.5" y="76.6">GND</text>
<text x="207.9" y="74">GP1</text>
<text x="214.8" y="74">2</text>
<text x="214.8" y="76.6">3</text>
<text x="217.6" y="72.4">GPIO0</text>
<text x="217.6" y="74.9">GPIO1</text>
<text x="217.6" y="77.5">GND</text>
<text x="226.3" y="75">Raspberry Pi</text>
<text x="241.1" y="72.4">VBUS</text>
<text x="241.3" y="74.9">VSYS</text>
<text x="242.1" y="77.5">GND</text>
<text x="247.3" y="76.6">38</text>
<text x="247.3" y="74">39</text>
<text x="252.1" y="76.6">GND</text>
<text x="252.1" y="74">VSYS</text>
<text x="269.4" y="77.5">D1</text>
<text x="370.4" y="74">1</text>
<text x="370.4" y="76.6">2</text>
<text x="159.5" y="79.1">5</text>
<text x="159.5" y="81.7">6</text>
<text x="162.3" y="80">A4</text>
<text x="162.3" y="82.5">A5</text>
<text x="168.2" y="82.5">B4</text>
<text x="168.2" y="80">B3</text>
<text x="171.8" y="81.7">15</text>
<text x="171.8" y="79.1">16</text>
<text x="207.9" y="81.7">GP3</text>
<text x="207.9" y="79.1">GP2</text>
<text x="214.8" y="79.1">4</text>
<text x="214.8" y="81.7">5</text>
<text x="217.6" y="80">GPIO2</text>
<text x="217.6" y="82.5">GPIO3</text>
<text x="239.4" y="80">3V3_EN</text>
<text x="242.8" y="82.5">3V3</text>
<text x="247.3" y="81.7">36</text>
<text x="247.3" y="79.1">37</text>
<text x="252.1" y="81.7">3V3</text>
<text x="252.1" y="79.1">3V3_EN</text>
<text x="271" y="80.6">330r</text>
<text x="272.7" y="78.3">R1</text>
<text x="370.4" y="79.1">3</text>
<text x="370.4" y="81.7">4</text>
<text x="10.4" y="85.6">B</text>
<text x="121" y="89.4" transform="rotate(-90 121 89.4)">1</text>
<text x="123.6" y="89.4" transform="rotate(-90 123.6 89.4)">2</text>
<text x="126.1" y="89.4" transform="rotate(-90 126.1 89.4)">3</text>
<text x="129.1" y="86.3">J3</text>
<text x="159.5" y="84.2">7</text>
<text x="159.5" y="86.7">8</text>
<text x="159.5" y="89.3">9</text>
<text x="162.3" y="85.1">A6</text>
<text x="162.3" y="87.6">A7</text>
<text x="168.2" y="87.6">B6</text>
<text x="168.2" y="85.1">B5</text>
<text x="171.8" y="89.3">12</text>
<text x="171.8" y="86.7">13</text>
<text x="171.8" y="84.2">14</text>
<text x="207.5" y="89.3">GND</text>
<text x="207.9" y="86.7">GP5</text>
<text x="207.9" y="84.2">GP4</text>
<text x="214.8" y="84.2">6</text>
<text x="214.8" y="86.7">7</text>
<text x="214.8" y="89.3">8</text>
<text x="217.6" y="85.1">GPIO4</text>
<text x="217.6" y="87.6">GPIO5</text>
<text x="233.8" y="87.6">GPIO28_ADC2</text>
<text x="236.5" y="85.1">ADC_VREF</text>
<text x="247.3" y="89.3">33</text>
<text x="247.3" y="86.7">34</text>
<text x="247.3" y="84.2">35</text>
<text x="252.1" y="86.7">GP28_ADC2</text>
<text x="252.1" y="89.3">AGND</text>
<text x="252.1" y="84.2">ADC_VREF</text>
<text x="274.8" y="87.6">GND</text>
<text x="370.4" y="84.2">5</text>
<text x="370.4" y="86.7">6</text>
<text x="370.4" y="89.3">7</text>
<text x="420.2" y="85.6">B</text>
<text x="121" y="95.9" transform="rotate(-90 121 95.9)">VBUS</text>
<text x="153.7" y="91.8">3V3</text>
<text x="159.1" y="94.4">19</text>
<text x="159.5" y="91.8">1</text>
<text x="162.3" y="92.7">DIR</text>
<text x="162.3" y="90.2">A8</text>
<text x="162.3" y="95.2">OE</text>
<text x="168.2" y="92.7">B8</text>
<text x="168.2" y="90.2">B7</text>
<text x="171.8" y="91.8">11</text>
<text x="207.9" y="91.8">GP6</text>
<text x="207.9" y="94.4">GP7</text>
<text x="214.3" y="94.4">10</text>
<text x="214.8" y="91.8">9</text>
<text x="217.6" y="95.2">GPIO7</text>
<text x="217.6" y="90.2">GND</text>
<text x="217.6" y="92.7">GPIO6</text>
<text x="233.8" y="95.2">GPIO26_ADC0</text>
<text x="233.8" y="92.7">GPIO27_ADC1</text>
<text x="240.8" y="90.2">AGND</text>
<text x="247.3" y="94.4">31</text>
<text x="247.3" y="91.8">32</text>
<text x="252.1" y="91.8">GP27_ADC1</text>
<text x="252.1" y="94.4">GP26_ADC0</text>
<text x="272.8" y="94.6" transform="rotate(-90 272.8 94.6)">3V3</text>
<text x="283.6" y="94.6" transform="rotate(-90 283.6 94.6)">3V3</text>
<text x="296.9" y="91.4" transform="rotate(-90 296.9 91.4)">VBUS</text>
<text x="298.7" y="94.5" transform="rotate(-90 298.7 94.5)">1</text>
<text x="300.6" y="92.1">RN2</text>
<text x="300.6" y="94">10K</text>
<text x="309" y="91.4" transform="rotate(-90 309 91.4)">VBUS</text>
<text x="310.8" y="94.5" transform="rotate(-90 310.8 94.5)">1</text>
<text x="312.6" y="92.1">RN3</text>
<text x="312.7" y="94">10K</text>
<text x="370.4" y="91.8">8</text>
<text x="370.4" y="94.4">9</text>
<text x="124.4" y="97.2">GND</text>
<text x="125.3" y="100.2" transform="rotate(-90 125.3 100.2)">1</text>
<text x="129.8" y="97.8">RN4</text>
<text x="129.8" y="99.7">10K</text>
<text x="154.9" y="99.7">GND</text>
<text x="168.7" y="101.9" transform="rotate(-90 168.7 101.9)">10</text>
<text x="169.5" y="98.7" transform="rotate(-90 169.5 98.7)">GND</text>
<text x="207.5" y="102">GND</text>
<text x="207.9" y="96.9">GP8</text>
<text x="207.9" y="99.4">GP9</text>
<text x="214.3" y="96.9">11</text>
<text x="214.3" y="99.4">12</text>
<text x="214.3" y="102">13</text>
<text x="217.6" y="97.8">GPIO8</text>
<text x="217.6" y="100.3">GPIO9</text>
<text x="239.6" y="100.3">GPIO22</text>
<text x="242.2" y="97.8">RUN</text>
<text x="247.3" y="102">28</text>
<text x="247.3" y="99.4">29</text>
<text x="247.3" y="96.9">30</text>
<text x="252.1" y="96.9">RUN</text>
<text x="252.1" y="99.4">GP22</text>
<text x="252.1" y="102">GND</text>
<text x="275.6" y="97.3">C2</text>
<text x="275.8" y="99.6">100nF</text>
<text x="283.6" y="99.4" transform="rotate(-90 283.6 99.4)">20</text>
<text x="369.9" y="96.9">10</text>
<text x="369.9" y="99.4">11</text>
<text x="369.9" y="102">12</text>
<text x="91.2" y="106" transform="rotate(-90 91.2 106)">VBUS</text>
<text x="167.1" y="107.9">GND</text>
<text x="206.9" y="104.5">GP10</text>
<text x="206.9" y="107.1">GP11</text>
<text x="214.3" y="104.5">14</text>
<text x="214.3" y="107.1">15</text>
<text x="217.6" y="102.9">GND</text>
<text x="217.6" y="105.4">GPIO10</text>
<text x="217.6" y="107.9">GPIO11</text>
<text x="239.6" y="107.9">GPIO20</text>
<text x="239.6" y="105.4">GPIO21</text>
<text x="242.1" y="102.9">GND</text>
<text x="247.3" y="107.1">26</text>
<text x="247.3" y="104.5">27</text>
<text x="252.1" y="104.5">GP21</text>
<text x="252.1" y="107.1">GP20</text>
<text x="271.1" y="106.1">GND</text>
<text x="279.1" y="107.1">18</text>
<text x="282.3" y="107.9">B1</text>
<text x="284.5" y="104.4" transform="rotate(-90 284.5 104.4)">VCC</text>
<text x="288.2" y="105.4">A1</text>
<text x="288.2" y="107.9">A2</text>
<text x="292.3" y="104.5">2</text>
<text x="292.3" y="107.1">3</text>
<text x="298.7" y="102.7" transform="rotate(-90 298.7 102.7)">2</text>
<text x="301.2" y="102.7" transform="rotate(-90 301.2 102.7)">3</text>
<text x="303.8" y="102.7" transform="rotate(-90 303.8 102.7)">4</text>
<text x="306.3" y="102.7" transform="rotate(-90 306.3 102.7)">5</text>
<text x="310.8" y="102.7" transform="rotate(-90 310.8 102.7)">2</text>
<text x="313.3" y="102.7" transform="rotate(-90 313.3 102.7)">3</text>
<text x="315.8" y="102.7" transform="rotate(-90 315.8 102.7)">4</text>
<text x="318.4" y="102.7" transform="rotate(-90 318.4 102.7)">5</text>
<text x="369.9" y="104.5">13</text>
<text x="87.1" y="108.3">1</text>
<text x="87.1" y="110.9">2</text>
<text x="87.1" y="113.4">3</text>
<text x="125.3" y="108.4" transform="rotate(-90 125.3 108.4)">2</text>
<text x="127.9" y="108.4" transform="rotate(-90 127.9 108.4)">3</text>
<text x="130.4" y="108.4" transform="rotate(-90 130.4 108.4)">4</text>
<text x="133" y="108.4" transform="rotate(-90 133 108.4)">5</text>
<text x="206.9" y="109.6">GP12</text>
<text x="206.9" y="112.1">GP13</text>
<text x="214.3" y="109.6">16</text>
<text x="214.3" y="112.1">17</text>
<text x="217.6" y="110.5">GPIO12</text>
<text x="217.6" y="113">GPIO13</text>
<text x="239.6" y="113">GPIO18</text>
<text x="239.6" y="110.5">GPIO19</text>
<text x="247.3" y="112.1">24</text>
<text x="247.3" y="109.6">25</text>
<text x="252.1" y="109.6">GP19</text>
<text x="252.1" y="112.1">GP18</text>
<text x="279.1" y="112.1">16</text>
<text x="279.1" y="109.6">17</text>
<text x="282.3" y="113">B3</text>
<text x="282.3" y="110.5">B2</text>
<text x="288.2" y="110.5">A3</text>
<text x="288.2" y="113">A4</text>
<text x="292.3" y="109.6">4</text>
<text x="292.3" y="112.1">5</text>
<text x="350.1" y="112.4">D6</text>
<text x="355.8" y="112.4">D7</text>
<text x="361.5" y="112.4">D8</text>
<text x="367.3" y="112.5">D9</text>
<text x="369.5" y="109.9">GND</text>
<text x="372.9" y="108">J4</text>
<text x="87.1" y="116">4</text>
<text x="87.1" y="118.5">5</text>
<text x="206.9" y="117.2">GP14</text>
<text x="206.9" y="119.8">GP15</text>
<text x="207.5" y="114.7">GND</text>
<text x="214.3" y="114.7">18</text>
<text x="214.3" y="117.2">19</text>
<text x="214.3" y="119.8">20</text>
<text x="217.6" y="115.6">GND</text>
<text x="217.6" y="118.1">GPIO14</text>
<text x="239.6" y="118.1">GPIO17</text>
<text x="242.1" y="115.6">GND</text>
<text x="247.3" y="119.8">21</text>
<text x="247.3" y="117.2">22</text>
<text x="247.3" y="114.7">23</text>
<text x="252.1" y="114.7">GND</text>
<text x="252.1" y="117.2">GP17</text>
<text x="252.1" y="119.8">GP16</text>
<text x="279.1" y="119.8">13</text>
<text x="279.1" y="117.2">14</text>
<text x="279.1" y="114.7">15</text>
<text x="282.3" y="118.1">B5</text>
<text x="282.3" y="115.6">B4</text>
<text x="288.2" y="115.6">A5</text>
<text x="288.2" y="118.1">A6</text>
<text x="292.3" y="114.7">6</text>
<text x="292.3" y="117.2">7</text>
<text x="292.3" y="119.8">8</text>
<text x="367.3" y="114.9">SA5.0A</text>
<text x="83.6" y="125.1">J5</text>
<text x="87.1" y="121">6</text>
<text x="99.3" y="124.5">D10</text>
<text x="105.1" y="124.5">D11</text>
<text x="110.8" y="124.5">D12</text>
<text x="117.2" y="124.6">D13</text>
<text x="217.6" y="120.7">GPIO15</text>
<text x="229" y="124.8" transform="rotate(-90 229 124.8)">41</text>
<text x="229.9" y="121.5" transform="rotate(-90 229.9 121.5)">SWCLK</text>
<text x="231.5" y="124.8" transform="rotate(-90 231.5 124.8)">42</text>
<text x="232.4" y="121.5" transform="rotate(-90 232.4 121.5)">GND</text>
<text x="234.1" y="124.8" transform="rotate(-90 234.1 124.8)">43</text>
<text x="234.9" y="121.5" transform="rotate(-90 234.9 121.5)">SWDIO</text>
<text x="239.6" y="120.7">GPIO16</text>
<text x="279.1" y="124.8">11</text>
<text x="279.1" y="122.3">12</text>
<text x="282.3" y="125.7">B8</text>
<text x="282.3" y="123.2">B7</text>
<text x="282.3" y="120.7">B6</text>
<text x="287.4" y="125.7">DIR</text>
<text x="288.2" y="120.7">A7</text>
<text x="288.2" y="123.2">A8</text>
<text x="292.3" y="124.8">1</text>
<text x="292.3" y="122.3">9</text>
<text x="296.6" y="124.8">3V3</text>
<text x="346.2" y="123.2">GND</text>
<text x="351.9" y="123.2">GND</text>
<text x="357.6" y="123.2">GND</text>
<text x="363.3" y="123.2">GND</text>
<text x="89.5" y="126.4">GND</text>
<text x="117.1" y="126.9">SA5.0A</text>
<text x="284.5" y="131.7" transform="rotate(-90 284.5 131.7)">GND</text>
<text x="287.9" y="128.3">OE</text>
<text x="291.8" y="127.4">19</text>
<text x="370.4" y="126.1">1</text>
<text x="370.4" y="128.7">2</text>
<text x="370.4" y="131.2">3</text>
<text x="10.4" y="135.6">C</text>
<text x="96" y="135.3">GND</text>
<text x="101.7" y="135.3">GND</text>
<text x="107.4" y="135.3">GND</text>
<text x="113.1" y="135.3">GND</text>
<text x="283.6" y="135" transform="rotate(-90 283.6 135)">10</text>
<text x="294.1" y="133.3">GND</text>
<text x="370.4" y="133.7">4</text>
<text x="370.4" y="136.3">5</text>
<text x="420.2" y="135.6">C</text>
<text x="282" y="142.2">GND</text>
<text x="370.4" y="138.8">6</text>
<text x="370.4" y="141.4">7</text>
<text x="370.4" y="143.9">8</text>
<text x="121" y="147.2" transform="rotate(-90 121 147.2)">1</text>
<text x="123.6" y="147.2" transform="rotate(-90 123.6 147.2)">2</text>
<text x="126.1" y="147.2" transform="rotate(-90 126.1 147.2)">3</text>
<text x="129.1" y="144.1">J7</text>
<text x="369.9" y="149">10</text>
<text x="370.4" y="146.4">9</text>
<text x="121" y="153.7" transform="rotate(-90 121 153.7)">VBUS</text>
<text x="124.4" y="155">GND</text>
<text x="129.8" y="155.6">RN5</text>
<text x="154.7" y="154.3" transform="rotate(-90 154.7 154.3)">3V3</text>
<text x="369.9" y="151.5">11</text>
<text x="369.9" y="154.1">12</text>
<text x="125.3" y="158" transform="rotate(-90 125.3 158)">1</text>
<text x="129.8" y="157.5">10K</text>
<text x="157.5" y="157">C3</text>
<text x="157.7" y="159.3">100nF</text>
<text x="168.7" y="159.4" transform="rotate(-90 168.7 159.4)">3V3</text>
<text x="369.5" y="162">GND</text>
<text x="369.9" y="156.6">13</text>
<text x="372.9" y="160.1">J6</text>
<text x="87.1" y="166.1">1</text>
<text x="91.2" y="163.8" transform="rotate(-90 91.2 163.8)">VBUS</text>
<text x="125.3" y="166.2" transform="rotate(-90 125.3 166.2)">2</text>
<text x="127.9" y="166.2" transform="rotate(-90 127.9 166.2)">3</text>
<text x="130.4" y="166.2" transform="rotate(-90 130.4 166.2)">4</text>
<text x="133" y="166.2" transform="rotate(-90 133 166.2)">5</text>
<text x="153" y="165.8">GND</text>
<text x="168.7" y="163.5" transform="rotate(-90 168.7 163.5)">20</text>
<text x="349.5" y="163.9">D14</text>
<text x="355.9" y="163.9">D15</text>
<text x="361.6" y="163.9">D16</text>
<text x="366.7" y="163.9">D17</text>
<text x="367.3" y="166.9">SA5.0A</text>
<text x="87.1" y="168.7">2</text>
<text x="87.1" y="171.2">3</text>
<text x="87.1" y="173.7">4</text>
<text x="159.5" y="168.7">2</text>
<text x="159.5" y="171.2">3</text>
<text x="159.5" y="173.7">4</text>
<text x="162.3" y="169.5">A1</text>
<text x="162.3" y="172.1">A2</text>
<text x="168.2" y="172.1">B1</text>
<text x="169.5" y="168.6" transform="rotate(-90 169.5 168.6)">VCC</text>
<text x="171.8" y="173.7">17</text>
<text x="171.8" y="171.2">18</text>
<text x="87.1" y="176.3">5</text>
<text x="87.1" y="178.8">6</text>
<text x="159.5" y="176.3">5</text>
<text x="159.5" y="178.8">6</text>
<text x="162.3" y="174.6">A3</text>
<text x="162.3" y="177.2">A4</text>
<text x="162.3" y="179.7">A5</text>
<text x="168.2" y="179.7">B4</text>
<text x="168.2" y="177.2">B3</text>
<text x="168.2" y="174.6">B2</text>
<text x="171.8" y="178.8">15</text>
<text x="171.8" y="176.3">16</text>
<text x="346.2" y="175.3">GND</text>
<text x="351.9" y="175.3">GND</text>
<text x="357.6" y="175.3">GND</text>
<text x="363.3" y="175.3">GND</text>
<text x="10.4" y="185.6">D</text>
<text x="83.6" y="182.9">J8</text>
<text x="89.5" y="184.2">GND</text>
<text x="99.3" y="182.3">D18</text>
<text x="105.1" y="182.3">D19</text>
<text x="110.8" y="182.3">D20</text>
<text x="117.1" y="184.7">SA5.0A</text>
<text x="117.2" y="182.4">D21</text>
<text x="159.5" y="181.4">7</text>
<text x="159.5" y="183.9">8</text>
<text x="162.3" y="182.2">A6</text>
<text x="162.3" y="184.8">A7</text>
<text x="168.2" y="184.8">B6</text>
<text x="168.2" y="182.2">B5</text>
<text x="171.8" y="183.9">13</text>
<text x="171.8" y="181.4">14</text>
<text x="176.5" y="181.4">GP27_ADC1</text>
<text x="176.5" y="183.9">GP26_ADC0</text>
<text x="420.2" y="185.6">D</text>
<text x="153.7" y="189">3V3</text>
<text x="159.1" y="191.5">19</text>
<text x="159.5" y="189">1</text>
<text x="159.5" y="186.4">9</text>
<text x="162.3" y="189.9">DIR</text>
<text x="162.3" y="187.3">A8</text>
<text x="168.2" y="189.9">B8</text>
<text x="168.2" y="187.3">B7</text>
<text x="171.8" y="189">11</text>
<text x="171.8" y="186.4">12</text>
<text x="176.5" y="186.4">GP22</text>
<text x="176.5" y="189">GP21</text>
<text x="96" y="193">GND</text>
<text x="101.7" y="193">GND</text>
<text x="107.4" y="193">GND</text>
<text x="113.1" y="193">GND</text>
<text x="154.9" y="196.9">GND</text>
<text x="162.3" y="192.4">OE</text>
<text x="169.5" y="195.8" transform="rotate(-90 169.5 195.8)">GND</text>
<text x="121" y="203.7" transform="rotate(-90 121 203.7)">1</text>
<text x="123.6" y="203.7" transform="rotate(-90 123.6 203.7)">2</text>
<text x="126.1" y="203.7" transform="rotate(-90 126.1 203.7)">3</text>
<text x="129.1" y="200.6">J9</text>
<text x="168.7" y="199.1" transform="rotate(-90 168.7 199.1)">10</text>
<text x="167.1" y="205.7">GND</text>
<text x="121" y="210.2" transform="rotate(-90 121 210.2)">VBUS</text>
<text x="124.4" y="211.5">GND</text>
<text x="125.3" y="214.5" transform="rotate(-90 125.3 214.5)">1</text>
<text x="129.8" y="212.1">RN6</text>
<text x="129.8" y="214">10K</text>
<text x="91.2" y="220.3" transform="rotate(-90 91.2 220.3)">VBUS</text>
<text x="87.1" y="222.6">1</text>
<text x="87.1" y="225.2">2</text>
<text x="87.1" y="227.7">3</text>
<text x="125.3" y="222.7" transform="rotate(-90 125.3 222.7)">2</text>
<text x="127.9" y="222.7" transform="rotate(-90 127.9 222.7)">3</text>
<text x="130.4" y="222.7" transform="rotate(-90 130.4 222.7)">4</text>
<text x="133" y="222.7" transform="rotate(-90 133 222.7)">5</text>
<text x="87.1" y="230.3">4</text>
<text x="87.1" y="232.8">5</text>
<text x="10.4" y="235.6">E</text>
<text x="82.5" y="239.4">J10</text>
<text x="87.1" y="235.3">6</text>
<text x="99.3" y="238.8">D22</text>
<text x="105.1" y="238.8">D23</text>
<text x="110.8" y="238.8">D24</text>
<text x="117.2" y="238.9">D25</text>
<text x="420.2" y="235.6">E</text>
<text x="89.5" y="240.7">GND</text>
<text x="117.1" y="241.2">SA5.0A</text>
<text x="96" y="249.6">GND</text>
<text x="101.7" y="249.6">GND</text>
<text x="107.4" y="249.6">GND</text>
<text x="113.1" y="249.6">GND</text>
<text x="276.8" y="248.3">MountingHole</text>
<text x="295.2" y="248.3">MountingHole</text>
<text x="276.8" y="252.8">MountingHole</text>
<text x="295.2" y="252.8">MountingHole</text>
<text x="35" y="269">1</text>
<text x="85" y="269">2</text>
<text x="135" y="269">3</text>
<text x="185" y="269">4</text>
<text x="235" y="269">5</text>
<text x="285" y="269">6</text>
<text x="335" y="269">7</text>
<text x="385" y="269">8</text>
</g>
</svg>
